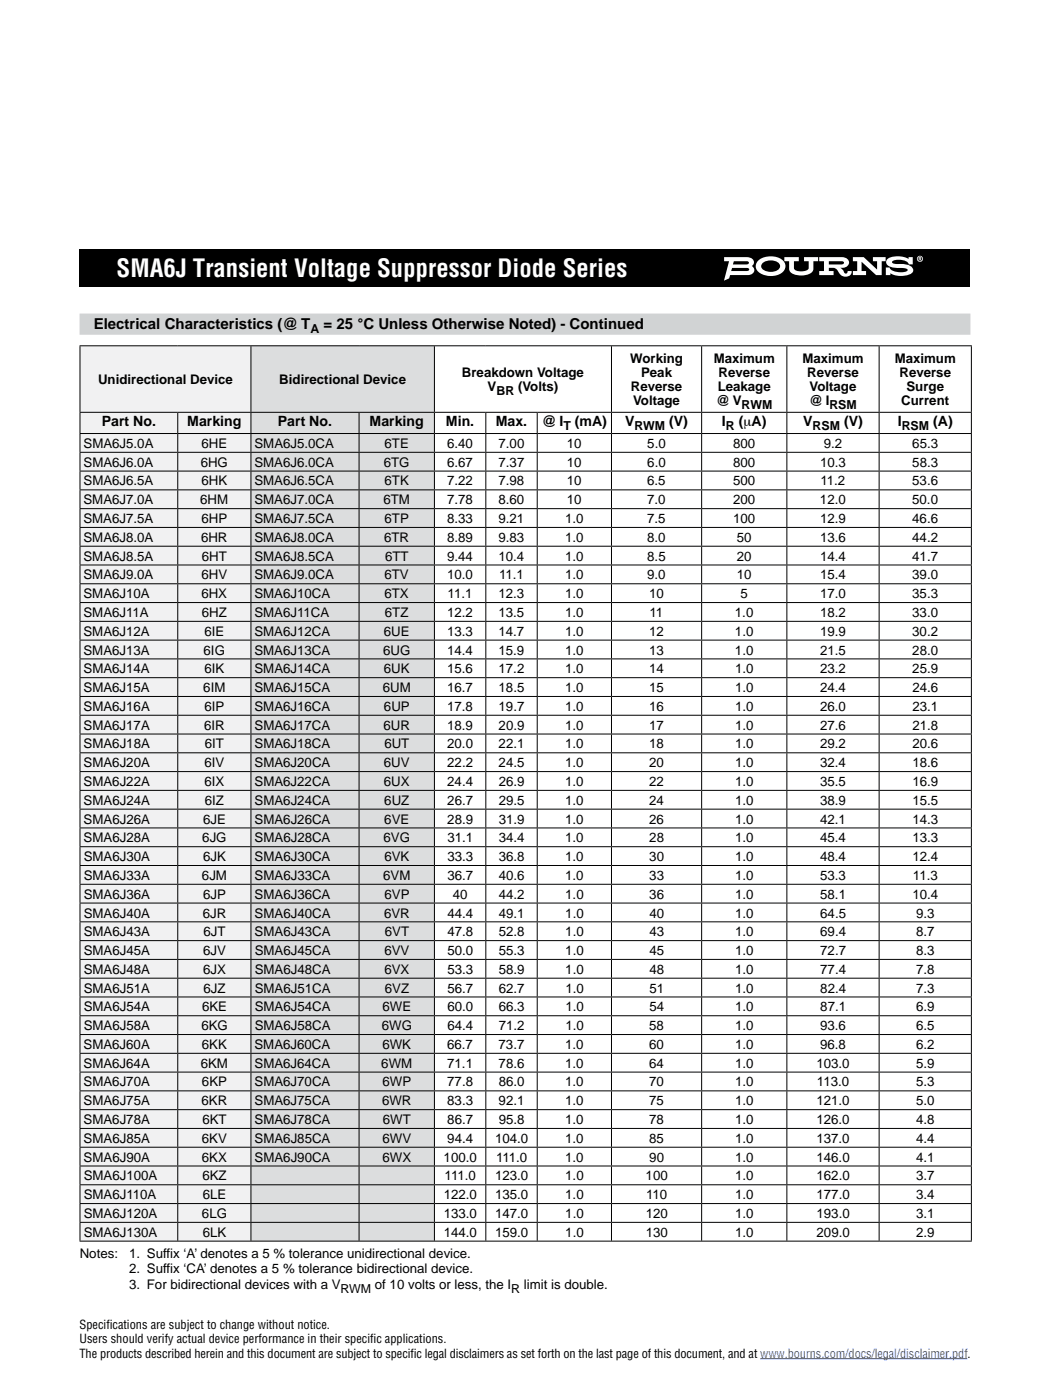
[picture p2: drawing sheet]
<svg xmlns="http://www.w3.org/2000/svg" width="210mm" height="279mm" viewBox="0 0 210 279" stroke-linecap="round" stroke-linejoin="round" font-family="sans-serif">
<path d="M15.9 49.7h177.8v7.5h-177.8z" fill="#000"/>
<g fill="#fff">
<path d="M156.5 51.3h2.9v.8h-1v1.4a1.59 1.59 0 0 0 1.9 .6 1.04 1.04 0 0 0 1.1-.6v-1.4h-.9v-.8h2.8v.8h-1v1.5a2.1 2.1 0 0 1-2.3 1.4 2.91 2.91 0 0 1-2.4-.9l-.1-2h-1z"/>
<path d="M170.2 51.3h2.2l2.6 2.5v-1.7h-.8v-.8h2.5v.8h-.7v2.8h-1.2l-2.9-2.7v1.9h.9v.8h-2.6v-.8h.9v-2h-.9z"/>
<path d="M177.3 51.6a4.5 4.5 0 0 1 4 .1v-.4h.9v1.5h-.8a2.21 2.21 0 0 0-2.7-.9l-.6 .3-.1 .2 .5 .3h1.1a2.68 2.68 0 0 1 2.6 .9 .91 .91 0 0 1-.8 1.2 4.4 4.4 0 0 1-3.7-.3v.4h-.9v-1.5h.7a2.17 2.17 0 0 0 2.3 .9l1.1-.1 .3-.3a2.62 2.62 0 0 0-2.3-.4 2.54 2.54 0 0 1-1.9-.8l-.2-.4 .2-.4z"/>
<path d="M183.5 51.4v.2h.2v-.1zM183.3 51.3l.5 .1-.1 .3 .2 .3h-.2l-.1-.3-.1 .3h-.2zM183.1 51.6a.5 .5 0 0 0 1 0 .5 .5 0 0 0-1 0zM183 51.7a.61 .61 0 0 1 1.2 0 .61 .61 0 0 1-1.2 0z"/>
<path d="M146.1 53.5h3h.2l.2 .3-.2 .2-.4 .1h-3zM146.5 52.1h2.6l.4 .3-.2 .3-.4 .1h-2.6zM144.5 51.3v.8h1l-1 3.9 1-.4 .2-.7h3.6a.99 .99 0 0 0 1.1-.6 .99 .99 0 0 0-.4-1.2 .93 .93 0 0 0 .4-1.1 .93 .93 0 0 0-.9-.6z"/>
<path d="M152.2 52.5a2.59 2.59 0 0 1 3.4 .3 1.1 1.1 0 0 1-1.2 1.4 2 2 0 0 1-2.5-1.1zM151.4 51.9a1.58 1.58 0 0 0-.5 1.6 1.58 1.58 0 0 0 1.1 1.2 3.8 3.8 0 0 0 4.5-.7 1.72 1.72 0 0 0-1.3-2.6 4.2 4.2 0 0 0-3.8 .5z"/>
<path d="M165.4 52.1h2.6l.4 .3-.2 .3-.4 .1h-2.4zM163.5 51.3v.8h.9v2h-.9v.8h2.9v-.8h-1v-.6a1.56 1.56 0 0 1 2 .9 1.42 1.42 0 0 0 1.3 .8 1.42 1.42 0 0 0 1.3-.7v-.4h-.8l-.1 .3-.3 .2a.59 .59 0 0 1-.5-.6l-.6-.6a1.27 1.27 0 0 0 1.7-1.3 1.39 1.39 0 0 0-1.4-.8z"/>
</g>
<path d="M15.9 64.7h177.8" fill="none" stroke="#d1d3d4" stroke-width="4.2" stroke-linecap="butt"/>
<path d="M16 69h34.1v13.3h-34.1zM16 82.3h19.5v4.2h-19.5zM35.5 82.3h14.6v4.2h-14.6zM16 86.5h19.5v3.8h-19.5zM35.5 86.5h14.6v3.8h-14.6zM16 90.3h19.5v3.7h-19.5zM35.5 90.3h14.6v3.7h-14.6zM16 94h19.5v3.8h-19.5zM35.5 94h14.6v3.8h-14.6zM16 97.8h19.5v3.7h-19.5zM35.5 97.8h14.6v3.7h-14.6zM16 101.5h19.5v3.8h-19.5zM35.5 101.5h14.6v3.8h-14.6zM16 105.3h19.5v3.7h-19.5zM35.5 105.3h14.6v3.7h-14.6zM16 109h19.5v3.8h-19.5zM35.5 109h14.6v3.8h-14.6zM16 112.8h19.5v3.7h-19.5zM35.5 112.8h14.6v3.7h-14.6zM16 116.5h19.5v3.8h-19.5zM35.5 116.5h14.6v3.8h-14.6zM16 120.3h19.5v3.7h-19.5zM35.5 120.3h14.6v3.7h-14.6zM16 124h19.5v3.7h-19.5zM35.5 124h14.6v3.7h-14.6zM16 127.7h19.5v3.8h-19.5zM35.5 127.7h14.6v3.8h-14.6zM16 131.5h19.5v3.7h-19.5zM35.5 131.5h14.6v3.7h-14.6zM16 135.2h19.5v3.8h-19.5zM35.5 135.2h14.6v3.8h-14.6zM16 139h19.5v3.7h-19.5zM35.5 139h14.6v3.7h-14.6zM16 142.7h19.5v3.8h-19.5zM35.5 142.7h14.6v3.8h-14.6zM16 146.5h19.5v3.7h-19.5zM35.5 146.5h14.6v3.7h-14.6zM16 150.2h19.5v3.8h-19.5zM35.5 150.2h14.6v3.8h-14.6zM16 154h19.5v3.7h-19.5zM35.5 154h14.6v3.7h-14.6zM16 157.7h19.5v3.8h-19.5zM35.5 157.7h14.6v3.8h-14.6zM16 161.5h19.5v3.7h-19.5zM35.5 161.5h14.6v3.7h-14.6zM16 165.2h19.5v3.8h-19.5zM35.5 165.2h14.6v3.8h-14.6zM16 169h19.5v3.7h-19.5zM35.5 169h14.6v3.7h-14.6zM16 172.7h19.5v3.8h-19.5zM35.5 172.7h14.6v3.8h-14.6zM16 176.5h19.5v3.7h-19.5zM35.5 176.5h14.6v3.7h-14.6zM16 180.2h19.5v3.8h-19.5zM35.5 180.2h14.6v3.8h-14.6zM16 184h19.5v3.7h-19.5zM35.5 184h14.6v3.7h-14.6zM16 187.7h19.5v3.8h-19.5zM35.5 187.7h14.6v3.8h-14.6zM16 191.5h19.5v3.7h-19.5zM35.5 191.5h14.6v3.7h-14.6zM16 195.2h19.5v3.8h-19.5zM35.5 195.2h14.6v3.8h-14.6zM16 199h19.5v3.7h-19.5zM35.5 199h14.6v3.7h-14.6zM16 202.7h19.5v3.8h-19.5zM35.5 202.7h14.6v3.8h-14.6zM16 206.5h19.5v3.7h-19.5zM35.5 206.5h14.6v3.7h-14.6zM16 210.2h19.5v3.8h-19.5zM35.5 210.2h14.6v3.8h-14.6zM16 214h19.5v3.7h-19.5zM35.5 214h14.6v3.7h-14.6zM16 217.7h19.5v3.8h-19.5zM35.5 217.7h14.6v3.8h-14.6zM16 221.5h19.5v3.7h-19.5zM35.5 221.5h14.6v3.7h-14.6zM16 225.2h19.5v3.8h-19.5zM35.5 225.2h14.6v3.8h-14.6zM16 229h19.5v3.7h-19.5zM35.5 229h14.6v3.7h-14.6zM16 232.7h19.5v3.7h-19.5zM35.5 232.7h14.6v3.7h-14.6zM16 236.4h19.5v3.8h-19.5zM35.5 236.4h14.6v3.8h-14.6zM16 240.2h19.5v3.7h-19.5zM35.5 240.2h14.6v3.7h-14.6zM16 243.9h19.5v3.8h-19.5zM35.5 243.9h14.6v3.8h-14.6z" fill="#f1f1f2"/>
<path d="M50.1 69h36.6v13.3h-36.6zM50.1 82.3h21.6v4.2h-21.6zM71.7 82.3h15v4.2h-15zM50.1 86.5h21.6v3.8h-21.6zM71.7 86.5h15v3.8h-15zM50.1 90.3h21.6v3.7h-21.6zM71.7 90.3h15v3.7h-15zM50.1 94h21.6v3.8h-21.6zM71.7 94h15v3.8h-15zM50.1 97.8h21.6v3.7h-21.6zM71.7 97.8h15v3.7h-15zM50.1 101.5h21.6v3.8h-21.6zM71.7 101.5h15v3.8h-15zM50.1 105.3h21.6v3.7h-21.6zM71.7 105.3h15v3.7h-15zM50.1 109h21.6v3.8h-21.6zM71.7 109h15v3.8h-15zM50.1 112.8h21.6v3.7h-21.6zM71.7 112.8h15v3.7h-15zM50.1 116.5h21.6v3.8h-21.6zM71.7 116.5h15v3.8h-15zM50.1 120.3h21.6v3.7h-21.6zM71.7 120.3h15v3.7h-15zM50.1 124h21.6v3.7h-21.6zM71.7 124h15v3.7h-15zM50.1 127.7h21.6v3.8h-21.6zM71.7 127.7h15v3.8h-15zM50.1 131.5h21.6v3.7h-21.6zM71.7 131.5h15v3.7h-15zM50.1 135.2h21.6v3.8h-21.6zM71.7 135.2h15v3.8h-15zM50.1 139h21.6v3.7h-21.6zM71.7 139h15v3.7h-15zM50.1 142.7h21.6v3.8h-21.6zM71.7 142.7h15v3.8h-15zM50.1 146.5h21.6v3.7h-21.6zM71.7 146.5h15v3.7h-15zM50.1 150.2h21.6v3.8h-21.6zM71.7 150.2h15v3.8h-15zM50.1 154h21.6v3.7h-21.6zM71.7 154h15v3.7h-15zM50.1 157.7h21.6v3.8h-21.6zM71.7 157.7h15v3.8h-15zM50.1 161.5h21.6v3.7h-21.6zM71.7 161.5h15v3.7h-15zM50.1 165.2h21.6v3.8h-21.6zM71.7 165.2h15v3.8h-15zM50.1 169h21.6v3.7h-21.6zM71.7 169h15v3.7h-15zM50.1 172.7h21.6v3.8h-21.6zM71.7 172.7h15v3.8h-15zM50.1 176.5h21.6v3.7h-21.6zM71.7 176.5h15v3.7h-15zM50.1 180.2h21.6v3.8h-21.6zM71.7 180.2h15v3.8h-15zM50.1 184h21.6v3.7h-21.6zM71.7 184h15v3.7h-15zM50.1 187.7h21.6v3.8h-21.6zM71.7 187.7h15v3.8h-15zM50.1 191.5h21.6v3.7h-21.6zM71.7 191.5h15v3.7h-15zM50.1 195.2h21.6v3.8h-21.6zM71.7 195.2h15v3.8h-15zM50.1 199h21.6v3.7h-21.6zM71.7 199h15v3.7h-15zM50.1 202.7h21.6v3.8h-21.6zM71.7 202.7h15v3.8h-15zM50.1 206.5h21.6v3.7h-21.6zM71.7 206.5h15v3.7h-15zM50.1 210.2h21.6v3.8h-21.6zM71.7 210.2h15v3.8h-15zM50.1 214h21.6v3.7h-21.6zM71.7 214h15v3.7h-15zM50.1 217.7h21.6v3.8h-21.6zM71.7 217.7h15v3.8h-15zM50.1 221.5h21.6v3.7h-21.6zM71.7 221.5h15v3.7h-15zM50.1 225.2h21.6v3.8h-21.6zM71.7 225.2h15v3.8h-15zM50.1 229h21.6v3.7h-21.6zM71.7 229h15v3.7h-15zM50.1 232.7h21.6v3.7h-21.6zM71.7 232.7h15v3.7h-15zM50.1 236.4h21.6v3.8h-21.6zM71.7 236.4h15v3.8h-15zM50.1 240.2h21.6v3.7h-21.6zM71.7 240.2h15v3.7h-15zM50.1 243.9h21.6v3.8h-21.6zM71.7 243.9h15v3.8h-15z" fill="#dcddde"/>
<g fill="none" stroke="#000" stroke-width=".2">
<path d="M15.9 69h178M16 69.1v13.1M50.1 69.1v13.1M86.7 69.1v13.1M122 69.1v13.1M140 69.1v13.1M157 69.1v13.1M175.4 69.1v13.1M193.9 69.1v13.1M15.9 82.3h178M15.9 86.5h178M15.9 90.3h178"/>
<path d="M15.9 94h178M15.9 97.8h178M16 82.4v4M16 86.6v3.6M16 90.4v3.5M16 94.1v3.6M16 97.9v3.5M35.5 82.4v4M35.5 86.6v3.6M35.5 90.4v3.5M35.5 94.1v3.6M35.5 97.9v3.5"/>
<path d="M50.1 82.4v4M50.1 86.6v3.6M50.1 90.4v3.5M50.1 94.1v3.6M50.1 97.9v3.5M71.7 82.4v4M71.7 86.6v3.6M71.7 90.4v3.5M71.7 94.1v3.6M71.7 97.9v3.5M86.7 82.4v4M86.7 86.6v3.6"/>
<path d="M86.7 90.4v3.5M86.7 94.1v3.6M86.7 97.9v3.5M97 82.4v4M97 86.6v3.6M97 90.4v3.5M97 94.1v3.6M97 97.9v3.5M107.2 82.4v4M107.2 86.6v3.6M107.2 90.4v3.5M107.2 94.1v3.6"/>
<path d="M107.2 97.9v3.5M122 82.4v4M122 86.6v3.6M122 90.4v3.5M122 94.1v3.6M122 97.9v3.5M140 82.4v4M140 86.6v3.6M140 90.4v3.5M140 94.1v3.6M140 97.9v3.5M157 82.4v4"/>
<path d="M157 86.6v3.6M157 90.4v3.5M157 94.1v3.6M157 97.9v3.5M175.4 82.4v4M175.4 86.6v3.6M175.4 90.4v3.5M175.4 94.1v3.6M175.4 97.9v3.5M193.9 82.4v4M193.9 86.6v3.6M193.9 90.4v3.5"/>
<path d="M193.9 94.1v3.6M193.9 97.9v3.5M15.9 101.5h178M15.9 105.3h178M15.9 109h178M15.9 112.8h178M15.9 116.5h178M16 101.6v3.6M16 105.3v3.6M16 109.1v3.6M16 112.8v3.6M16 116.6v3.6"/>
<path d="M35.5 101.6v3.6M35.5 105.3v3.6M35.5 109.1v3.6M35.5 112.8v3.6M35.5 116.6v3.6M50.1 101.6v3.6M50.1 105.3v3.6M50.1 109.1v3.6M50.1 112.8v3.6M50.1 116.6v3.6M71.7 101.6v3.6M71.7 105.3v3.6"/>
<path d="M71.7 109.1v3.6M71.7 112.8v3.6M71.7 116.6v3.6M86.7 101.6v3.6M86.7 105.3v3.6M86.7 109.1v3.6M86.7 112.8v3.6M86.7 116.6v3.6M97 101.6v3.6M97 105.3v3.6M97 109.1v3.6M97 112.8v3.6"/>
<path d="M97 116.6v3.6M107.2 101.6v3.6M107.2 105.3v3.6M107.2 109.1v3.6M107.2 112.8v3.6M107.2 116.6v3.6M122 101.6v3.6M122 105.3v3.6M122 109.1v3.6M122 112.8v3.6M122 116.6v3.6M140 101.6v3.6"/>
<path d="M140 105.3v3.6M140 109.1v3.6M140 112.8v3.6M140 116.6v3.6M157 101.6v3.6M157 105.3v3.6M157 109.1v3.6M157 112.8v3.6M157 116.6v3.6M175.4 109.1v3.6M175.4 101.6v3.6M175.4 105.3v3.6"/>
<path d="M175.4 112.8v3.6M175.4 116.6v3.6M193.9 101.6v3.6M193.9 105.3v3.6M193.9 109.1v3.6M193.9 112.8v3.6M193.9 116.6v3.6M15.9 120.3h178M15.9 124h178M15.9 127.7h178M15.9 131.5h178M15.9 135.2h178"/>
<path d="M15.9 139h178M16 120.3v3.6M16 124.1v3.6M16 127.8v3.6M16 131.6v3.6M16 135.3v3.6M16 139.1v3.6M35.5 120.3v3.6M35.5 124.1v3.6M35.5 127.8v3.6M35.5 131.6v3.6M35.5 135.3v3.6"/>
<path d="M35.5 139.1v3.6M50.1 120.3v3.6M50.1 124.1v3.6M50.1 127.8v3.6M50.1 131.6v3.6M50.1 135.3v3.6M50.1 139.1v3.6M71.7 120.3v3.6M71.7 124.1v3.6M71.7 127.8v3.6M71.7 131.6v3.6M71.7 135.3v3.6"/>
<path d="M71.7 139.1v3.6M86.7 120.3v3.6M86.7 124.1v3.6M86.7 127.8v3.6M86.7 131.6v3.6M86.7 135.3v3.6M86.7 139.1v3.6M97 120.3v3.6M97 124.1v3.6M97 127.8v3.6M97 131.6v3.6M97 135.3v3.6"/>
<path d="M97 139.1v3.6M107.2 120.3v3.6M107.2 124.1v3.6M107.2 127.8v3.6M107.2 131.6v3.6M107.2 135.3v3.6M107.2 139.1v3.6M122 120.3v3.6M122 124.1v3.6M122 127.8v3.6M122 131.6v3.6M122 135.3v3.6"/>
<path d="M122 139.1v3.6M140 120.3v3.6M140 124.1v3.6M140 127.8v3.6M140 131.6v3.6M140 135.3v3.6M140 139.1v3.6M157 120.3v3.6M157 124.1v3.6M157 127.8v3.6M157 131.6v3.6M157 135.3v3.6"/>
<path d="M157 139.1v3.6M175.4 120.3v3.6M175.4 124.1v3.6M175.4 127.8v3.6M175.4 131.6v3.6M175.4 135.3v3.6M175.4 139.1v3.6M193.9 120.3v3.6M193.9 124.1v3.6M193.9 127.8v3.6M193.9 131.6v3.6M193.9 135.3v3.6"/>
<path d="M193.9 139.1v3.6M15.9 142.7h178M15.9 146.5h178M15.9 150.2h178M15.9 154h178M15.9 157.7h178M16 142.8v3.6M16 146.6v3.6M16 150.3v3.6M16 154.1v3.5M16 157.8v3.6M35.5 142.8v3.6"/>
<path d="M35.5 146.6v3.6M35.5 150.3v3.6M35.5 154.1v3.5M35.5 157.8v3.6M50.1 142.8v3.6M50.1 146.6v3.6M50.1 150.3v3.6M50.1 154.1v3.5M50.1 157.8v3.6M71.7 142.8v3.6M71.7 146.6v3.6M71.7 150.3v3.6"/>
<path d="M71.7 154.1v3.5M71.7 157.8v3.6M86.7 142.8v3.6M86.7 146.6v3.6M86.7 150.3v3.6M86.7 154.1v3.5M86.7 157.8v3.6M97 142.8v3.6M97 146.6v3.6M97 150.3v3.6M97 154.1v3.5M97 157.8v3.6"/>
<path d="M107.2 142.8v3.6M107.2 146.6v3.6M107.2 150.3v3.6M107.2 154.1v3.5M107.2 157.8v3.6M122 142.8v3.6M122 146.6v3.6M122 150.3v3.6M122 154.1v3.5M122 157.8v3.6M140 142.8v3.6M140 146.6v3.6"/>
<path d="M140 150.3v3.6M140 154.1v3.5M140 157.8v3.6M157 142.8v3.6M157 146.6v3.6M157 150.3v3.6M157 154.1v3.5M157 157.8v3.6M175.4 142.8v3.6M175.4 146.6v3.6M175.4 150.3v3.6M175.4 154.1v3.5"/>
<path d="M175.4 157.8v3.6M193.9 142.8v3.6M193.9 146.6v3.6M193.9 150.3v3.6M193.9 154.1v3.5M193.9 157.8v3.6M15.9 161.5h178M15.9 165.2h178M15.9 169h178M15.9 172.7h178M15.9 176.5h178M16 161.6v3.5"/>
<path d="M16 165.3v3.6M16 169.1v3.5M16 172.8v3.6M16 176.6v3.5M35.5 161.6v3.5M35.5 165.3v3.6M35.5 169.1v3.5M35.5 172.8v3.6M35.5 176.6v3.5M50.1 161.6v3.5M50.1 165.3v3.6M50.1 169.1v3.5"/>
<path d="M50.1 172.8v3.6M50.1 176.6v3.5M71.7 161.6v3.5M71.7 165.3v3.6M71.7 169.1v3.5M71.7 172.8v3.6M71.7 176.6v3.5M86.7 161.6v3.5M86.7 165.3v3.6M86.7 169.1v3.5M86.7 172.8v3.6M86.7 176.6v3.5"/>
<path d="M97 161.6v3.5M97 165.3v3.6M97 169.1v3.5M97 172.8v3.6M97 176.6v3.5M107.2 161.6v3.5M107.2 165.3v3.6M107.2 169.1v3.5M107.2 172.8v3.6M107.2 176.6v3.5M122 161.6v3.5M122 165.3v3.6"/>
<path d="M122 169.1v3.5M122 172.8v3.6M122 176.6v3.5M140 161.6v3.5M140 165.3v3.6M140 169.1v3.5M140 172.8v3.6M140 176.6v3.5M157 161.6v3.5M157 165.3v3.6M157 169.1v3.5M157 172.8v3.6"/>
<path d="M157 176.6v3.5M175.4 161.6v3.5M175.4 165.3v3.6M175.4 169.1v3.5M175.4 172.8v3.6M175.4 176.6v3.5M193.9 161.6v3.5M193.9 165.3v3.6M193.9 169.1v3.5M193.9 172.8v3.6M193.9 176.6v3.5M15.9 180.2h178"/>
<path d="M15.9 184h178M15.9 187.7h178M15.9 191.5h178M15.9 195.2h178M15.9 199h178M16 180.3v3.6M16 184.1v3.5M16 187.8v3.6M16 191.6v3.5M16 195.3v3.6M16 199.1v3.5M35.5 180.3v3.6"/>
<path d="M35.5 184.1v3.5M35.5 187.8v3.6M35.5 191.6v3.5M35.5 195.3v3.6M35.5 199.1v3.5M50.1 180.3v3.6M50.1 184.1v3.5M50.1 187.8v3.6M50.1 191.6v3.5M50.1 195.3v3.6M50.1 199.1v3.5M71.7 180.3v3.6"/>
<path d="M71.7 184.1v3.5M71.7 187.8v3.6M71.7 191.6v3.5M71.7 195.3v3.6M71.7 199.1v3.5M86.7 180.3v3.6M86.7 184.1v3.5M86.7 187.8v3.6M86.7 191.6v3.5M86.7 195.3v3.6M86.7 199.1v3.5M97 180.3v3.6"/>
<path d="M97 184.1v3.5M97 187.8v3.6M97 191.6v3.5M97 195.3v3.6M97 199.1v3.5M107.2 180.3v3.6M107.2 184.1v3.5M107.2 187.8v3.6M107.2 191.6v3.5M107.2 195.3v3.6M107.2 199.1v3.5M122 180.3v3.6"/>
<path d="M122 184.1v3.5M122 187.8v3.6M122 191.6v3.5M122 195.3v3.6M122 199.1v3.5M140 180.3v3.6M140 184.1v3.5M140 187.8v3.6M140 191.6v3.5M140 195.3v3.6M140 199.1v3.5M157 180.3v3.6"/>
<path d="M157 184.1v3.5M157 187.8v3.6M157 191.6v3.5M157 195.3v3.6M157 199.1v3.5M175.4 180.3v3.6M175.4 184.1v3.5M175.4 187.8v3.6M175.4 191.6v3.5M175.4 195.3v3.6M175.4 199.1v3.5M193.9 180.3v3.6"/>
<path d="M193.9 184.1v3.5M193.9 187.8v3.6M193.9 191.6v3.5M193.9 195.3v3.6M193.9 199.1v3.5M15.9 202.7h178M15.9 206.5h178M15.9 210.2h178M15.9 214h178M15.9 217.7h178M16 202.8v3.6M16 206.6v3.5"/>
<path d="M16 210.3v3.6M16 214v3.6M16 217.8v3.6M35.5 202.8v3.6M35.5 206.6v3.5M35.5 210.3v3.6M35.5 214v3.6M35.5 217.8v3.6M50.1 202.8v3.6M50.1 206.6v3.5M50.1 210.3v3.6M50.1 214v3.6"/>
<path d="M50.1 217.8v3.6M71.7 202.8v3.6M71.7 206.6v3.5M71.7 210.3v3.6M71.7 214v3.6M71.7 217.8v3.6M86.7 202.8v3.6M86.7 206.6v3.5M86.7 210.3v3.6M86.7 214v3.6M86.7 217.8v3.6M97 202.8v3.6"/>
<path d="M97 206.6v3.5M97 210.3v3.6M97 214v3.6M97 217.8v3.6M107.2 202.8v3.6M107.2 206.6v3.5M107.2 210.3v3.6M107.2 214v3.6M107.2 217.8v3.6M122 202.8v3.6M122 206.6v3.5M122 210.3v3.6"/>
<path d="M122 214v3.6M122 217.8v3.6M140 202.8v3.6M140 206.6v3.5M140 210.3v3.6M140 214v3.6M140 217.8v3.6M157 202.8v3.6M157 206.6v3.5M157 210.3v3.6M157 214v3.6M157 217.8v3.6"/>
<path d="M175.4 202.8v3.6M175.4 206.6v3.5M175.4 210.3v3.6M175.4 214v3.6M175.4 217.8v3.6M193.9 202.8v3.6M193.9 206.6v3.5M193.9 210.3v3.6M193.9 214v3.6M193.9 217.8v3.6M15.9 221.5h178M15.9 225.2h178"/>
<path d="M15.9 229h178M15.9 232.7h178M15.9 236.4h178M16 221.5v3.6M16 225.3v3.6M16 229v3.6M16 232.8v3.6M16 236.5v3.6M35.5 221.5v3.6M35.5 225.3v3.6M35.5 229v3.6M35.5 232.8v3.6"/>
<path d="M35.5 236.5v3.6M50.1 221.5v3.6M50.1 225.3v3.6M50.1 229v3.6M50.1 232.8v3.6M50.1 236.5v3.6M71.7 221.5v3.6M71.7 225.3v3.6M71.7 229v3.6M71.7 232.8v3.6M71.7 236.5v3.6M86.7 221.5v3.6"/>
<path d="M86.7 225.3v3.6M86.7 229v3.6M86.7 232.8v3.6M86.7 236.5v3.6M97 221.5v3.6M97 225.3v3.6M97 229v3.6M97 232.8v3.6M97 236.5v3.6M107.2 221.5v3.6M107.2 225.3v3.6M107.2 229v3.6"/>
<path d="M107.2 232.8v3.6M107.2 236.5v3.6M122 221.5v3.6M122 225.3v3.6M122 229v3.6M122 232.8v3.6M122 236.5v3.6M140 221.5v3.6M140 225.3v3.6M140 229v3.6M140 232.8v3.6M140 236.5v3.6"/>
<path d="M157 221.5v3.6M157 225.3v3.6M157 229v3.6M157 232.8v3.6M157 236.5v3.6M175.4 221.5v3.6M175.4 225.3v3.6M175.4 229v3.6M175.4 232.8v3.6M175.4 236.5v3.6M193.9 221.5v3.6M193.9 225.3v3.6"/>
<path d="M193.9 229v3.6M193.9 232.8v3.6M193.9 236.5v3.6M15.9 247.7h178M15.9 240.2h178M15.9 243.9h178M16 240.3v3.6M16 244v3.6M35.5 240.3v3.6M35.5 244v3.6M50.1 240.3v3.6M50.1 244v3.6"/>
<path d="M71.7 240.3v3.6M71.7 244v3.6M86.7 240.3v3.6M86.7 244v3.6M97 240.3v3.6M97 244v3.6M107.2 240.3v3.6M107.2 244v3.6M122 240.3v3.6M122 244v3.6M140 240.3v3.6M140 244v3.6"/>
<path d="M157 240.3v3.6M157 244v3.6M175.4 240.3v3.6M175.4 244v3.6M193.9 240.3v3.6M193.9 244v3.6"/>
</g>
<path d="M151.7 271.2h41.4" fill="none" stroke="#0042f4" stroke-width=".2"/>
<text font-size="4.9" fill="#fff" x="23.3" y="55.3">SMA6J Transient Voltage Suppressor Diode Series</text>
<g font-size="3">
<text x="18.7" y="65.7">Electrical Characteristics (@ T</text>
<text x="64.6" y="65.7">= 25 °C Unless Otherwise Noted) - Continued</text>
</g>
<g font-size="2.8">
<text x="20.3" y="85.1">Part No.</text>
<text x="37.4" y="85.1">Marking</text>
<text x="55.5" y="85.1">Part No.</text>
<text x="73.8" y="85.1">Marking</text>
<text x="89" y="85.1">Min.</text>
<text x="98.9" y="85.1">Max.</text>
<text x="108.1" y="85.1">@ I</text>
<text x="114.7" y="85.1">(mA)</text>
<text x="124.8" y="85.1">V</text>
<text x="133.5" y="85.1">(V)</text>
<text x="144.1" y="85.1">I</text>
<text x="147.4" y="85.1">(μA)</text>
<text x="160.3" y="85.1">V</text>
<text x="168.4" y="85.1">(V)</text>
<text x="179.2" y="85.1">I</text>
<text x="186.2" y="85.1">(A)</text>
</g>
<g font-size="2.6">
<text x="19.6" y="76.6">Unidirectional Device</text>
<text x="55.7" y="76.6">Bidirectional Device</text>
<text x="92.2" y="75.2">Breakdown Voltage</text>
<text x="125.8" y="72.4">Working</text>
<text x="127.9" y="75.2">Peak</text>
<text x="142.4" y="72.4">Maximum</text>
<text x="143.4" y="75.2">Reverse</text>
<text x="160.1" y="72.4">Maximum</text>
<text x="161.1" y="75.2">Reverse</text>
<text x="178.6" y="72.4">Maximum</text>
<text x="179.5" y="75.2">Reverse</text>
<text x="97.3" y="78.1">V</text>
<text x="103.4" y="78.1">(Volts)</text>
<text x="125.9" y="78.1">Reverse</text>
<text x="126.4" y="80.9">Voltage</text>
<text x="142.9" y="80.9">@ V</text>
<text x="143.2" y="78.1">Leakage</text>
<text x="161.5" y="80.9">@ I</text>
<text x="161.6" y="78.1">Voltage</text>
<text x="179.9" y="80.9">Current</text>
<text x="180.9" y="78.1">Surge</text>
<text x="16.7" y="89.4">SMA6J5.0A</text>
<text x="40.2" y="89.4">6HE</text>
<text x="50.8" y="89.4">SMA6J5.0CA</text>
<text x="76.7" y="89.4">6TE</text>
<text x="89.2" y="89.4">6.40</text>
<text x="99.5" y="89.4">7.00</text>
<text x="113.1" y="89.4">10</text>
<text x="129.2" y="89.4">5.0</text>
<text x="146.3" y="89.4">800</text>
<text x="164.4" y="89.4">9.2</text>
<text x="182.1" y="89.4">65.3</text>
<text x="16.7" y="93.1">SMA6J6.0A</text>
<text x="40.1" y="93.1">6HG</text>
<text x="50.8" y="93.1">SMA6J6.0CA</text>
<text x="76.6" y="93.1">6TG</text>
<text x="89.2" y="93.1">6.67</text>
<text x="99.5" y="93.1">7.37</text>
<text x="113.1" y="93.1">10</text>
<text x="129.2" y="93.1">6.0</text>
<text x="146.3" y="93.1">800</text>
<text x="163.7" y="93.1">10.3</text>
<text x="182.1" y="93.1">58.3</text>
<text x="16.7" y="100.6">SMA6J7.0A</text>
<text x="16.7" y="96.9">SMA6J6.5A</text>
<text x="40" y="100.6">6HM</text>
<text x="40.2" y="96.9">6HK</text>
<text x="50.8" y="100.6">SMA6J7.0CA</text>
<text x="50.8" y="96.9">SMA6J6.5CA</text>
<text x="76.5" y="100.6">6TM</text>
<text x="76.7" y="96.9">6TK</text>
<text x="89.2" y="100.6">7.78</text>
<text x="89.2" y="96.9">7.22</text>
<text x="99.5" y="100.6">8.60</text>
<text x="99.5" y="96.9">7.98</text>
<text x="113.1" y="100.6">10</text>
<text x="113.1" y="96.9">10</text>
<text x="129.2" y="100.6">7.0</text>
<text x="129.2" y="96.9">6.5</text>
<text x="146.3" y="100.6">200</text>
<text x="146.3" y="96.9">500</text>
<text x="163.6" y="100.6">12.0</text>
<text x="163.7" y="96.9">11.2</text>
<text x="182.1" y="100.6">50.0</text>
<text x="182.1" y="96.9">53.6</text>
<text x="16.7" y="104.4">SMA6J7.5A</text>
<text x="40.2" y="104.4">6HP</text>
<text x="50.8" y="104.4">SMA6J7.5CA</text>
<text x="76.8" y="104.4">6TP</text>
<text x="89.2" y="104.4">8.33</text>
<text x="99.5" y="104.4">9.21</text>
<text x="112.8" y="104.4">1.0</text>
<text x="129.2" y="104.4">7.5</text>
<text x="146.3" y="104.4">100</text>
<text x="163.6" y="104.4">12.9</text>
<text x="182.1" y="104.4">46.6</text>
<text x="16.7" y="108.1">SMA6J8.0A</text>
<text x="16.7" y="111.9">SMA6J8.5A</text>
<text x="40.1" y="108.1">6HR</text>
<text x="40.3" y="111.9">6HT</text>
<text x="50.8" y="108.1">SMA6J8.0CA</text>
<text x="50.8" y="111.9">SMA6J8.5CA</text>
<text x="76.7" y="108.1">6TR</text>
<text x="76.8" y="111.9">6TT</text>
<text x="89.2" y="108.1">8.89</text>
<text x="89.2" y="111.9">9.44</text>
<text x="99.5" y="108.1">9.83</text>
<text x="99.5" y="111.9">10.4</text>
<text x="112.8" y="108.1">1.0</text>
<text x="112.8" y="111.9">1.0</text>
<text x="129.2" y="108.1">8.0</text>
<text x="129.2" y="111.9">8.5</text>
<text x="147" y="108.1">50</text>
<text x="147" y="111.9">20</text>
<text x="163.7" y="108.1">13.6</text>
<text x="163.7" y="111.9">14.4</text>
<text x="182.1" y="108.1">44.2</text>
<text x="182.1" y="111.9">41.7</text>
<text x="16.7" y="119.4">SMA6J10A</text>
<text x="16.7" y="115.6">SMA6J9.0A</text>
<text x="40.2" y="119.4">6HX</text>
<text x="40.2" y="115.6">6HV</text>
<text x="50.8" y="119.4">SMA6J10CA</text>
<text x="50.8" y="115.6">SMA6J9.0CA</text>
<text x="76.7" y="119.4">6TX</text>
<text x="76.7" y="115.6">6TV</text>
<text x="89.2" y="115.6">10.0</text>
<text x="89.3" y="119.4">11.1</text>
<text x="99.5" y="119.4">12.3</text>
<text x="99.6" y="115.6">11.1</text>
<text x="112.8" y="119.4">1.0</text>
<text x="112.8" y="115.6">1.0</text>
<text x="129.2" y="115.6">9.0</text>
<text x="129.5" y="119.4">10</text>
<text x="147" y="115.6">10</text>
<text x="147.8" y="119.4">5</text>
<text x="163.6" y="119.4">17.0</text>
<text x="163.7" y="115.6">15.4</text>
<text x="182.1" y="119.4">35.3</text>
<text x="182.1" y="115.6">39.0</text>
<text x="16.7" y="123.1">SMA6J11A</text>
<text x="40.3" y="123.1">6HZ</text>
<text x="50.8" y="123.1">SMA6J11CA</text>
<text x="76.8" y="123.1">6TZ</text>
<text x="89.2" y="123.1">12.2</text>
<text x="99.5" y="123.1">13.5</text>
<text x="112.8" y="123.1">1.0</text>
<text x="129.6" y="123.1">11</text>
<text x="146.7" y="123.1">1.0</text>
<text x="163.7" y="123.1">18.2</text>
<text x="182.1" y="123.1">33.0</text>
<text x="16.7" y="126.9">SMA6J12A</text>
<text x="16.7" y="130.6">SMA6J13A</text>
<text x="40.6" y="130.6">6IG</text>
<text x="40.8" y="126.9">6IE</text>
<text x="50.8" y="126.9">SMA6J12CA</text>
<text x="50.8" y="130.6">SMA6J13CA</text>
<text x="76.4" y="130.6">6UG</text>
<text x="76.6" y="126.9">6UE</text>
<text x="89.2" y="126.9">13.3</text>
<text x="89.2" y="130.6">14.4</text>
<text x="99.5" y="126.9">14.7</text>
<text x="99.5" y="130.6">15.9</text>
<text x="112.8" y="126.9">1.0</text>
<text x="112.8" y="130.6">1.0</text>
<text x="129.5" y="126.9">12</text>
<text x="129.5" y="130.6">13</text>
<text x="146.7" y="126.9">1.0</text>
<text x="146.7" y="130.6">1.0</text>
<text x="163.7" y="126.9">19.9</text>
<text x="163.7" y="130.6">21.5</text>
<text x="182.1" y="126.9">30.2</text>
<text x="182.1" y="130.6">28.0</text>
<text x="16.7" y="134.4">SMA6J14A</text>
<text x="40.8" y="134.4">6IK</text>
<text x="50.8" y="134.4">SMA6J14CA</text>
<text x="76.6" y="134.4">6UK</text>
<text x="89.2" y="134.4">15.6</text>
<text x="99.5" y="134.4">17.2</text>
<text x="112.8" y="134.4">1.0</text>
<text x="129.6" y="134.4">14</text>
<text x="146.7" y="134.4">1.0</text>
<text x="163.7" y="134.4">23.2</text>
<text x="182.1" y="134.4">25.9</text>
<text x="16.7" y="138.1">SMA6J15A</text>
<text x="16.7" y="141.9">SMA6J16A</text>
<text x="40.6" y="138.1">6IM</text>
<text x="40.8" y="141.9">6IP</text>
<text x="50.8" y="138.1">SMA6J15CA</text>
<text x="50.8" y="141.9">SMA6J16CA</text>
<text x="76.4" y="138.1">6UM</text>
<text x="76.6" y="141.9">6UP</text>
<text x="89.3" y="141.9">17.8</text>
<text x="89.3" y="138.1">16.7</text>
<text x="99.5" y="141.9">19.7</text>
<text x="99.5" y="138.1">18.5</text>
<text x="112.8" y="141.9">1.0</text>
<text x="112.8" y="138.1">1.0</text>
<text x="129.6" y="141.9">16</text>
<text x="129.6" y="138.1">15</text>
<text x="146.7" y="141.9">1.0</text>
<text x="146.7" y="138.1">1.0</text>
<text x="163.7" y="141.9">26.0</text>
<text x="163.7" y="138.1">24.4</text>
<text x="182.1" y="138.1">24.6</text>
<text x="182.1" y="141.9">23.1</text>
<text x="16.7" y="145.6">SMA6J17A</text>
<text x="16.7" y="149.4">SMA6J18A</text>
<text x="40.7" y="145.6">6IR</text>
<text x="40.9" y="149.4">6IT</text>
<text x="50.8" y="145.6">SMA6J17CA</text>
<text x="50.8" y="149.4">SMA6J18CA</text>
<text x="76.5" y="145.6">6UR</text>
<text x="76.7" y="149.4">6UT</text>
<text x="89.3" y="145.6">18.9</text>
<text x="89.3" y="149.4">20.0</text>
<text x="99.5" y="145.6">20.9</text>
<text x="99.5" y="149.4">22.1</text>
<text x="112.8" y="145.6">1.0</text>
<text x="112.8" y="149.4">1.0</text>
<text x="129.6" y="145.6">17</text>
<text x="129.6" y="149.4">18</text>
<text x="146.7" y="145.6">1.0</text>
<text x="146.7" y="149.4">1.0</text>
<text x="163.7" y="145.6">27.6</text>
<text x="163.7" y="149.4">29.2</text>
<text x="182.1" y="145.6">21.8</text>
<text x="182.1" y="149.4">20.6</text>
<text x="16.7" y="153.1">SMA6J20A</text>
<text x="40.8" y="153.1">6IV</text>
<text x="50.8" y="153.1">SMA6J20CA</text>
<text x="76.6" y="153.1">6UV</text>
<text x="89.3" y="153.1">22.2</text>
<text x="99.5" y="153.1">24.5</text>
<text x="112.8" y="153.1">1.0</text>
<text x="129.6" y="153.1">20</text>
<text x="146.7" y="153.1">1.0</text>
<text x="163.7" y="153.1">32.4</text>
<text x="182.1" y="153.1">18.6</text>
<text x="16.7" y="156.9">SMA6J22A</text>
<text x="16.7" y="160.6">SMA6J24A</text>
<text x="40.8" y="156.9">6IX</text>
<text x="40.9" y="160.6">6IZ</text>
<text x="50.8" y="156.9">SMA6J22CA</text>
<text x="50.8" y="160.6">SMA6J24CA</text>
<text x="76.6" y="156.9">6UX</text>
<text x="76.7" y="160.6">6UZ</text>
<text x="89.3" y="156.9">24.4</text>
<text x="89.3" y="160.6">26.7</text>
<text x="99.5" y="156.9">26.9</text>
<text x="99.5" y="160.6">29.5</text>
<text x="112.8" y="156.9">1.0</text>
<text x="112.8" y="160.6">1.0</text>
<text x="129.6" y="156.9">22</text>
<text x="129.6" y="160.6">24</text>
<text x="146.7" y="156.9">1.0</text>
<text x="146.7" y="160.6">1.0</text>
<text x="163.7" y="156.9">35.5</text>
<text x="163.7" y="160.6">38.9</text>
<text x="182.1" y="156.9">16.9</text>
<text x="182.1" y="160.6">15.5</text>
<text x="16.7" y="164.4">SMA6J26A</text>
<text x="40.5" y="164.4">6JE</text>
<text x="50.8" y="164.4">SMA6J26CA</text>
<text x="76.7" y="164.4">6VE</text>
<text x="89.3" y="164.4">28.9</text>
<text x="99.5" y="164.4">31.9</text>
<text x="112.8" y="164.4">1.0</text>
<text x="129.6" y="164.4">26</text>
<text x="146.7" y="164.4">1.0</text>
<text x="163.7" y="164.4">42.1</text>
<text x="182.1" y="164.4">14.3</text>
<text x="16.7" y="168.1">SMA6J28A</text>
<text x="16.7" y="171.9">SMA6J30A</text>
<text x="40.4" y="168.1">6JG</text>
<text x="40.5" y="171.9">6JK</text>
<text x="50.8" y="168.1">SMA6J28CA</text>
<text x="50.8" y="171.9">SMA6J30CA</text>
<text x="76.6" y="168.1">6VG</text>
<text x="76.7" y="171.9">6VK</text>
<text x="89.3" y="171.9">33.3</text>
<text x="89.3" y="168.1">31.1</text>
<text x="99.5" y="171.9">36.8</text>
<text x="99.5" y="168.1">34.4</text>
<text x="112.8" y="171.9">1.0</text>
<text x="112.8" y="168.1">1.0</text>
<text x="129.6" y="171.9">30</text>
<text x="129.6" y="168.1">28</text>
<text x="146.7" y="171.9">1.0</text>
<text x="146.7" y="168.1">1.0</text>
<text x="163.7" y="171.9">48.4</text>
<text x="163.7" y="168.1">45.4</text>
<text x="182.1" y="171.9">12.4</text>
<text x="182.1" y="168.1">13.3</text>
<text x="16.7" y="175.6">SMA6J33A</text>
<text x="16.7" y="179.4">SMA6J36A</text>
<text x="40.3" y="175.6">6JM</text>
<text x="40.6" y="179.4">6JP</text>
<text x="50.8" y="175.6">SMA6J33CA</text>
<text x="50.8" y="179.4">SMA6J36CA</text>
<text x="76.5" y="175.6">6VM</text>
<text x="76.7" y="179.4">6VP</text>
<text x="89.3" y="175.6">36.7</text>
<text x="90.4" y="179.4">40</text>
<text x="99.5" y="175.6">40.6</text>
<text x="99.5" y="179.4">44.2</text>
<text x="112.8" y="175.6">1.0</text>
<text x="112.8" y="179.4">1.0</text>
<text x="129.6" y="175.6">33</text>
<text x="129.6" y="179.4">36</text>
<text x="146.7" y="175.6">1.0</text>
<text x="146.7" y="179.4">1.0</text>
<text x="163.7" y="175.6">53.3</text>
<text x="163.7" y="179.4">58.1</text>
<text x="182.1" y="179.4">10.4</text>
<text x="182.2" y="175.6">11.3</text>
<text x="16.7" y="183.1">SMA6J40A</text>
<text x="40.5" y="183.1">6JR</text>
<text x="50.8" y="183.1">SMA6J40CA</text>
<text x="76.6" y="183.1">6VR</text>
<text x="89.3" y="183.1">44.4</text>
<text x="99.5" y="183.1">49.1</text>
<text x="112.8" y="183.1">1.0</text>
<text x="129.6" y="183.1">40</text>
<text x="146.7" y="183.1">1.0</text>
<text x="163.7" y="183.1">64.5</text>
<text x="182.8" y="183.1">9.3</text>
<text x="16.7" y="186.9">SMA6J43A</text>
<text x="16.7" y="190.6">SMA6J45A</text>
<text x="40.5" y="190.6">6JV</text>
<text x="40.6" y="186.9">6JT</text>
<text x="50.8" y="186.9">SMA6J43CA</text>
<text x="50.8" y="190.6">SMA6J45CA</text>
<text x="76.7" y="190.6">6VV</text>
<text x="76.8" y="186.9">6VT</text>
<text x="89.3" y="186.9">47.8</text>
<text x="89.3" y="190.6">50.0</text>
<text x="99.5" y="186.9">52.8</text>
<text x="99.5" y="190.6">55.3</text>
<text x="112.8" y="186.9">1.0</text>
<text x="112.8" y="190.6">1.0</text>
<text x="129.6" y="186.9">43</text>
<text x="129.6" y="190.6">45</text>
<text x="146.7" y="186.9">1.0</text>
<text x="146.7" y="190.6">1.0</text>
<text x="163.7" y="186.9">69.4</text>
<text x="163.7" y="190.6">72.7</text>
<text x="182.9" y="186.9">8.7</text>
<text x="182.9" y="190.6">8.3</text>
<text x="16.7" y="194.4">SMA6J48A</text>
<text x="40.5" y="194.4">6JX</text>
<text x="50.8" y="194.4">SMA6J48CA</text>
<text x="76.7" y="194.4">6VX</text>
<text x="89.3" y="194.4">53.3</text>
<text x="99.5" y="194.4">58.9</text>
<text x="112.8" y="194.4">1.0</text>
<text x="129.6" y="194.4">48</text>
<text x="146.7" y="194.4">1.0</text>
<text x="163.7" y="194.4">77.4</text>
<text x="182.9" y="194.4">7.8</text>
<text x="16.7" y="198.1">SMA6J51A</text>
<text x="16.7" y="201.9">SMA6J54A</text>
<text x="40.3" y="201.9">6KE</text>
<text x="40.6" y="198.1">6JZ</text>
<text x="50.8" y="198.1">SMA6J51CA</text>
<text x="50.8" y="201.9">SMA6J54CA</text>
<text x="76.4" y="201.9">6WE</text>
<text x="76.8" y="198.1">6VZ</text>
<text x="89.3" y="198.1">56.7</text>
<text x="89.3" y="201.9">60.0</text>
<text x="99.5" y="198.1">62.7</text>
<text x="99.6" y="201.9">66.3</text>
<text x="112.8" y="198.1">1.0</text>
<text x="112.8" y="201.9">1.0</text>
<text x="129.6" y="198.1">51</text>
<text x="129.6" y="201.9">54</text>
<text x="146.7" y="198.1">1.0</text>
<text x="146.7" y="201.9">1.0</text>
<text x="163.7" y="198.1">82.4</text>
<text x="163.7" y="201.9">87.1</text>
<text x="182.9" y="198.1">7.3</text>
<text x="182.9" y="201.9">6.9</text>
<text x="16.7" y="209.3">SMA6J60A</text>
<text x="16.7" y="205.6">SMA6J58A</text>
<text x="40.2" y="205.6">6KG</text>
<text x="40.3" y="209.3">6KK</text>
<text x="50.8" y="209.3">SMA6J60CA</text>
<text x="50.8" y="205.6">SMA6J58CA</text>
<text x="76.2" y="205.6">6WG</text>
<text x="76.3" y="209.3">6WK</text>
<text x="89.3" y="209.3">66.7</text>
<text x="89.3" y="205.6">64.4</text>
<text x="99.5" y="209.3">73.7</text>
<text x="99.6" y="205.6">71.2</text>
<text x="112.8" y="209.3">1.0</text>
<text x="112.8" y="205.6">1.0</text>
<text x="129.6" y="209.3">60</text>
<text x="129.6" y="205.6">58</text>
<text x="146.7" y="209.3">1.0</text>
<text x="146.7" y="205.6">1.0</text>
<text x="163.7" y="205.6">93.6</text>
<text x="163.7" y="209.3">96.8</text>
<text x="182.8" y="209.3">6.2</text>
<text x="182.8" y="205.6">6.5</text>
<text x="16.7" y="213.1">SMA6J64A</text>
<text x="40.1" y="213.1">6KM</text>
<text x="50.8" y="213.1">SMA6J64CA</text>
<text x="76.1" y="213.1">6WM</text>
<text x="89.3" y="213.1">71.1</text>
<text x="99.5" y="213.1">78.6</text>
<text x="112.8" y="213.1">1.0</text>
<text x="129.6" y="213.1">64</text>
<text x="146.7" y="213.1">1.0</text>
<text x="162.9" y="213.1">103.0</text>
<text x="182.8" y="213.1">5.9</text>
<text x="16.7" y="216.8">SMA6J70A</text>
<text x="16.7" y="220.6">SMA6J75A</text>
<text x="40.2" y="220.6">6KR</text>
<text x="40.3" y="216.8">6KP</text>
<text x="50.8" y="220.6">SMA6J75CA</text>
<text x="50.8" y="216.8">SMA6J70CA</text>
<text x="76.2" y="220.6">6WR</text>
<text x="76.3" y="216.8">6WP</text>
<text x="89.3" y="220.6">83.3</text>
<text x="89.3" y="216.8">77.8</text>
<text x="99.5" y="220.6">92.1</text>
<text x="99.5" y="216.8">86.0</text>
<text x="112.8" y="220.6">1.0</text>
<text x="112.8" y="216.8">1.0</text>
<text x="129.6" y="220.6">75</text>
<text x="129.6" y="216.8">70</text>
<text x="146.7" y="220.6">1.0</text>
<text x="146.7" y="216.8">1.0</text>
<text x="162.9" y="220.6">121.0</text>
<text x="163" y="216.8">113.0</text>
<text x="182.8" y="220.6">5.0</text>
<text x="182.8" y="216.8">5.3</text>
<text x="16.7" y="224.3">SMA6J78A</text>
<text x="40.4" y="224.3">6KT</text>
<text x="50.8" y="224.3">SMA6J78CA</text>
<text x="76.4" y="224.3">6WT</text>
<text x="89.3" y="224.3">86.7</text>
<text x="99.5" y="224.3">95.8</text>
<text x="112.8" y="224.3">1.0</text>
<text x="129.6" y="224.3">78</text>
<text x="146.7" y="224.3">1.0</text>
<text x="162.9" y="224.3">126.0</text>
<text x="182.8" y="224.3">4.8</text>
<text x="16.7" y="228.1">SMA6J85A</text>
<text x="16.7" y="231.8">SMA6J90A</text>
<text x="40.3" y="228.1">6KV</text>
<text x="40.3" y="231.8">6KX</text>
<text x="50.8" y="228.1">SMA6J85CA</text>
<text x="50.8" y="231.8">SMA6J90CA</text>
<text x="76.3" y="228.1">6WV</text>
<text x="76.3" y="231.8">6WX</text>
<text x="88.5" y="231.8">100.0</text>
<text x="89.3" y="228.1">94.4</text>
<text x="98.8" y="228.1">104.0</text>
<text x="99" y="231.8">111.0</text>
<text x="112.8" y="228.1">1.0</text>
<text x="112.8" y="231.8">1.0</text>
<text x="129.6" y="228.1">85</text>
<text x="129.6" y="231.8">90</text>
<text x="146.7" y="228.1">1.0</text>
<text x="146.7" y="231.8">1.0</text>
<text x="163" y="228.1">137.0</text>
<text x="163" y="231.8">146.0</text>
<text x="182.8" y="228.1">4.4</text>
<text x="182.8" y="231.8">4.1</text>
<text x="16.7" y="235.6">SMA6J100A</text>
<text x="16.7" y="239.3">SMA6J110A</text>
<text x="40.4" y="235.6">6KZ</text>
<text x="40.5" y="239.3">6LE</text>
<text x="88.5" y="239.3">122.0</text>
<text x="88.7" y="235.6">111.0</text>
<text x="98.8" y="235.6">123.0</text>
<text x="98.8" y="239.3">135.0</text>
<text x="112.8" y="235.6">1.0</text>
<text x="112.8" y="239.3">1.0</text>
<text x="128.9" y="235.6">100</text>
<text x="129" y="239.3">110</text>
<text x="146.7" y="235.6">1.0</text>
<text x="146.7" y="239.3">1.0</text>
<text x="163" y="235.6">162.0</text>
<text x="163" y="239.3">177.0</text>
<text x="182.8" y="235.6">3.7</text>
<text x="182.8" y="239.3">3.4</text>
<text x="16.7" y="243.1">SMA6J120A</text>
<text x="40.3" y="243.1">6LG</text>
<text x="88.6" y="243.1">133.0</text>
<text x="98.8" y="243.1">147.0</text>
<text x="112.8" y="243.1">1.0</text>
<text x="128.9" y="243.1">120</text>
<text x="146.7" y="243.1">1.0</text>
<text x="163" y="243.1">193.0</text>
<text x="182.8" y="243.1">3.1</text>
<text x="15.9" y="251">Notes:</text>
<text x="16.7" y="246.8">SMA6J130A</text>
<text x="25.8" y="251">1. Suffix ‘A’ denotes a 5 % tolerance unidirectional device.</text>
<text x="40.5" y="246.8">6LK</text>
<text x="88.6" y="246.8">144.0</text>
<text x="98.8" y="246.8">159.0</text>
<text x="112.8" y="246.8">1.0</text>
<text x="128.9" y="246.8">130</text>
<text x="146.7" y="246.8">1.0</text>
<text x="163" y="246.8">209.0</text>
<text x="182.9" y="246.8">2.9</text>
<text x="25.8" y="257.3">3. For bidirectional devices with a V</text>
<text x="25.8" y="254.1">2. Suffix ‘CA’ denotes a 5 % tolerance bidirectional device.</text>
<text x="74.8" y="257.3">of 10 volts or less, the I</text>
<text x="104.5" y="257.3">limit is double.</text>
</g>
<g font-size="2.5">
<text x="62" y="66.5">A</text>
<text x="99.1" y="78.8">BR</text>
<text x="148" y="81.6">RWM</text>
<text x="165.5" y="81.6">RSM</text>
<text x="112.4" y="85.8">T</text>
<text x="126.6" y="85.8">RWM</text>
<text x="144.9" y="85.8">R</text>
<text x="162.2" y="85.8">RSM</text>
<text x="180" y="85.8">RSM</text>
<text x="68" y="258">RWM</text>
<text x="102" y="258">R</text>
<text x="15.9" y="265.3">Specif</text>
<text x="15.9" y="268.1">Users should verify actual device performance in their specif</text>
<text x="21.2" y="265.3">ications are subject to change without notice.</text>
<text x="73.9" y="268.1">ic applications.</text>
<text x="15.9" y="270.9">The products described herein and this document are subject to specif</text>
<text x="81.9" y="270.9">ic legal disclaimers as set forth on the last page of this document, and at www.bourns.com/docs/legal/disclaimer.pdf.</text>
</g>
</svg>
